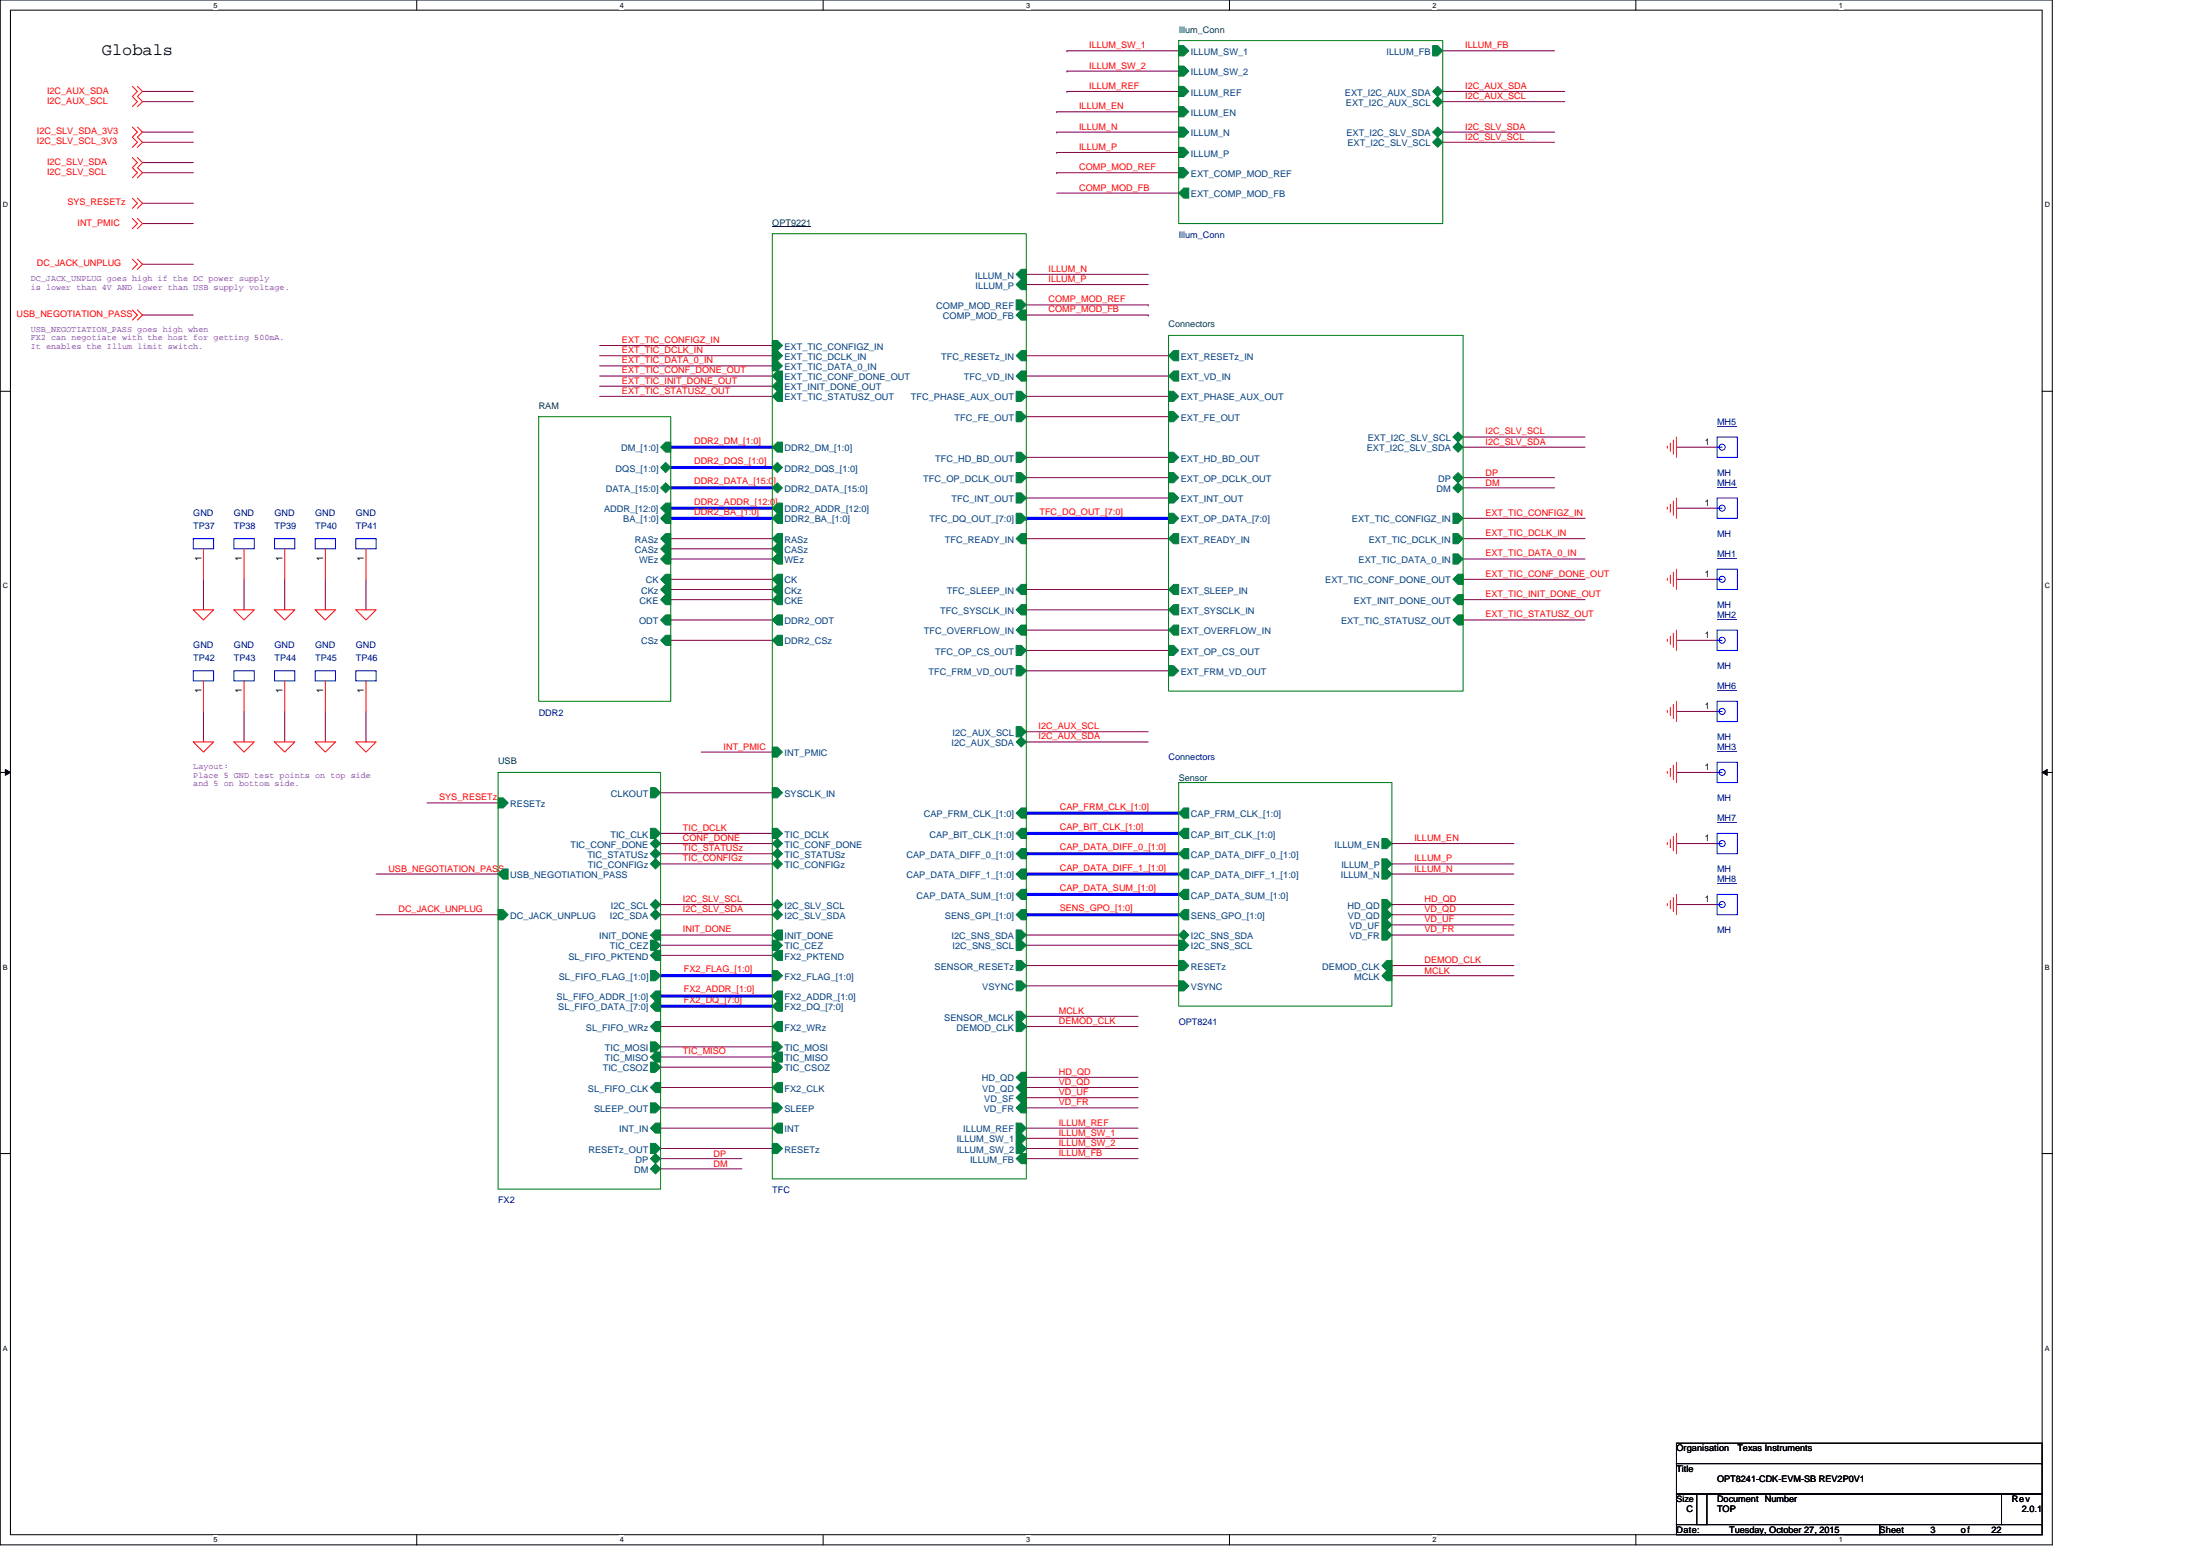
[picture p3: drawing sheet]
<svg xmlns="http://www.w3.org/2000/svg" width="297mm" height="210mm" viewBox="0 0 297 210" stroke-linecap="round" stroke-linejoin="round" font-family="sans-serif">
<path d="M0 0h277.1v208.5h-277.1zM1.4 1.4h274.3v205.7h-274.3z" fill="none" stroke="#000" stroke-width=".14"/>
<g fill="#fff">
<path d="M28.8 .1h.6v1.1h-.6z"/>
<path d="M28.8 207.2h.6v1.1h-.6z"/>
</g>
<path d="M56.3 0v1.4M56.3 207.1v1.4" fill="none" stroke="#000" stroke-width=".14"/>
<g fill="#fff">
<path d="M83.7 .1h.6v1.1h-.6z"/>
<path d="M83.7 207.2h.6v1.1h-.6z"/>
</g>
<path d="M111.1 0v1.4M111.1 207.1v1.4" fill="none" stroke="#000" stroke-width=".14"/>
<g fill="#fff">
<path d="M138.6 .1h.5v1.1h-.5z"/>
<path d="M138.6 207.2h.5v1.1h-.5z"/>
</g>
<path d="M166 0v1.4M166 207.1v1.4" fill="none" stroke="#000" stroke-width=".14"/>
<g fill="#fff">
<path d="M193.4 .1h.6v1.1h-.6z"/>
<path d="M193.4 207.2h.6v1.1h-.6z"/>
</g>
<path d="M220.9 0v1.4M220.9 207.1v1.4" fill="none" stroke="#000" stroke-width=".14"/>
<g fill="#fff">
<path d="M248.3 .1h.5v1.1h-.5z"/>
<path d="M248.3 207.2h.5v1.1h-.5z"/>
<path d="M.4 27.1h.7v1.1h-.7z"/>
<path d="M276.1 27.1h.7v1.1h-.7z"/>
<path d="M.4 78.5h.7v1.1h-.7z"/>
<path d="M276.1 78.5h.7v1.1h-.7z"/>
</g>
<path d="M0 52.8h1.4M275.7 52.8h1.4" fill="none" stroke="#000" stroke-width=".14"/>
<g fill="#fff">
<path d="M.4 130h.6v1.1h-.6z"/>
<path d="M276.1 130h.6v1.1h-.6z"/>
</g>
<path d="M0 104.2h1.4M275.7 104.2h1.4" fill="none" stroke="#000" stroke-width=".14"/>
<path d="M.7 103.8l.7 .4-.7 .4zM275.7 104.2l.7-.4v.8z" fill="#000" stroke="#000" stroke-width=".14"/>
<g fill="#fff">
<path d="M.4 181.4h.6v1.1h-.6z"/>
<path d="M276.1 181.4h.6v1.1h-.6z"/>
</g>
<path d="M0 155.7h1.4M275.7 155.7h1.4" fill="none" stroke="#000" stroke-width=".14"/>
<path d="M90.6 68.6h13.7M90.6 69.9h13.7M90.6 63.1h13.7M90.6 60.3h13.7M90.6 65.8h13.7M89.2 135.8h15.1M89.2 134.4h15.1M89.2 131.7h15.1M138.6 123.4h20.5" fill="none" stroke="#00f" stroke-width=".41"/>
<g fill="none" stroke="#800040" stroke-width=".14">
<path d="M19.2 17.8h6.9M19.2 19.2h6.9M19.2 12.3h6.9M19.2 13.7h6.9M19.2 27.4h6.9M19.2 30.2h6.9M90.6 79.6h13.7M90.6 78.2h13.7M90.6 75.4h13.7M90.6 74.1h13.7M90.6 72.7h13.7M90.6 83.7h13.7"/>
<path d="M90.6 80.9h13.7M90.6 86.4h13.7M138.6 98.7h.1M138.6 98.7h16.4M57.6 108.4h9.6M89.2 116.6h15.1M89.2 115.2h15.1M89.2 113.8h15.1M89.2 112.5h15.1M89.2 107h15.1M94.7 101.5h9.6M138.6 100.1h.1"/>
<path d="M138.6 100.1h16.4M187.9 118h16.5M187.9 113.8h16.5M187.9 116.6h16.5M89.2 138.5h15.1M89.2 128.9h15.1M89.2 122.1h15.1M89.2 123.4h15.1M138.6 126.2h.1M138.6 127.6h.1M138.6 130.3h.1M138.6 137.2h.1"/>
<path d="M138.6 138.5h.1M138.6 133h.1M138.6 126.2h20.5M138.6 127.6h20.5M138.6 130.3h20.5M138.6 133h20.5M138.6 137.2h15.1M138.6 138.5h15.1M187.9 123.4h16.5M187.9 124.8h16.5M187.9 126.2h16.5M187.9 122.1h16.5"/>
<path d="M187.9 131.7h16.5M187.9 130.3h16.5M89.2 155h15.1M138.6 146.8h.1M138.6 148.1h.1M138.6 149.5h.1M138.6 145.4h.1M138.6 146.8h15.1M138.6 148.1h15.1M138.6 149.5h15.1M138.6 145.4h15.1"/>
</g>
<circle cx="138.6" cy="123.4" r=".2" fill="#00f"/>
<path d="M138.6 120.7h20.5" fill="none" stroke="#00f" stroke-width=".41"/>
<circle cx="138.6" cy="120.7" r=".2" fill="#00f"/>
<path d="M138.6 118h20.5" fill="none" stroke="#00f" stroke-width=".41"/>
<circle cx="138.6" cy="118" r=".2" fill="#00f"/>
<path d="M138.6 115.2h20.5" fill="none" stroke="#00f" stroke-width=".41"/>
<circle cx="138.6" cy="115.2" r=".2" fill="#00f"/>
<path d="M138.6 109.7h20.5" fill="none" stroke="#00f" stroke-width=".41"/>
<circle cx="138.6" cy="109.7" r=".2" fill="#00f"/>
<path d="M138.6 112.5h20.5" fill="none" stroke="#00f" stroke-width=".41"/>
<circle cx="138.6" cy="112.5" r=".2" fill="#00f"/>
<g fill="none" stroke="#800040" stroke-width=".14">
<path d="M138.6 48h.1M138.6 50.7h.1M138.6 53.5h.1M138.6 56.2h.1M138.6 48h19.2M138.6 50.7h19.2M138.6 53.5h19.2M138.6 56.2h19.2M138.6 61.7h.1M138.6 64.5h.1M138.6 67.2h.1M138.6 79.6h.1"/>
<path d="M138.6 72.7h.1M138.6 61.7h19.2M138.6 64.5h19.2M138.6 67.2h19.2M138.6 79.6h19.2M138.6 72.7h19.2M138.6 82.3h.1M138.6 85h.1M138.6 87.8h.1M138.6 90.5h.1M138.6 82.3h19.2M138.6 85h19.2"/>
<path d="M138.6 87.8h19.2M138.6 90.5h19.2M89.2 156.4h11M89.2 157.7h11"/>
</g>
<path d="M138.6 69.9h19.2" fill="none" stroke="#00f" stroke-width=".41"/>
<circle cx="138.6" cy="69.9" r=".2" fill="#00f"/>
<g fill="none" stroke="#800040" stroke-width=".14">
<path d="M142.7 17.8h.1M142.7 15.1h.1M142.7 17.8h16.4M142.7 15.1h16.4M144.1 6.9h15M144.1 9.6h15M144.1 12.3h15M144.1 6.9h.1M144.1 9.6h.1M144.1 12.3h.1M194.8 19.2h15.1M194.8 17.8h15.1"/>
<path d="M194.8 6.9h15.1M194.8 12.3h16.5M194.8 13.7h16.5M19.2 21.9h6.9M19.2 23.3h6.9M19.2 35.7h6.9M138.6 38.4h.1M138.6 37h.1M138.6 38.4h16.4M138.6 37h16.4M142.7 20.6h.1M142.7 23.3h.1"/>
<path d="M142.7 26.1h16.4M142.7 20.6h16.4M142.7 23.3h16.4M159.1 26.1h.1M19.2 42.5h6.9M81 48h23.3M81 46.6h23.3M81 53.5h23.3M81 52.1h23.3M81 50.7h23.3M81 49.4h23.3M138.6 41.1h16.4"/>
<path d="M138.6 42.5h16.4M155 41.1h.1M155 42.5h.1M197.5 59h16.5M27.5 78.2v4.1M33 78.2v4.1M38.4 78.2v4.1M43.9 78.2v4.1M49.4 78.2v4.1M197.5 75.4h16.5M197.5 72.7h16.5M197.5 69.9h16.5"/>
<path d="M197.5 78.2h16.5M197.5 60.3h16.5M197.5 64.5h12.4M197.5 65.8h12.4M226.4 60.3h5.4M226.4 68.6h5.4M226.4 78.2h5.4M27.5 96v4.1M33 96v4.1M38.4 96v4.1M43.9 96v4.1M49.4 96v4.1"/>
<path d="M197.5 83.7h16.5M197.5 80.9h16.5M226.4 86.4h5.4M226.4 96h5.4M50.8 118h16.4M226.4 104.2h5.4M226.4 113.8h5.4M50.8 123.4h16.4M89.2 127.6h15.1M89.2 126.2h15.1M226.4 122.1h5.4M89.2 152.2h15.1"/>
<path d="M89.2 149.5h15.1M89.2 146.8h15.1M89.2 141.3h15.1M89.2 142.6h15.1M89.2 144h15.1M138.6 152.2h.1M138.6 153.6h.1M138.6 155h.1M138.6 156.4h.1M138.6 152.2h15.1M138.6 153.6h15.1M138.6 155h15.1"/>
<path d="M138.6 156.4h15.1"/>
</g>
<g fill="none" stroke="#f00" stroke-width=".14">
<path d="M17.9 11.7l.7 .6-.7 .7 .7 .7-.7 .7M17.9 17.1l.7 .7-.7 .7 .7 .7-.7 .7M18.6 11.7l.6 .6-.6 .7 .6 .7-.6 .7M18.6 17.1l.6 .7-.6 .7 .6 .7-.6 .7M17.9 26.7l.7 .7-.7 .7M17.9 29.5l.7 .7-.7 .7M17.9 35l.7 .7-.7 .6M17.9 21.3l.7 .6-.7 .7 .7 .7-.7 .7M18.6 26.7l.6 .7-.6 .7M18.6 29.5l.6 .7-.6 .7M18.6 35l.6 .7-.6 .6M18.6 21.3l.6 .6-.6 .7 .6 .7-.6 .7"/>
<path d="M17.9 41.8l.7 .7-.7 .7M18.6 41.8l.6 .7-.6 .7M225.5 59.8v1.1M225.9 59.4v1.9M226.4 59v2.7M27.5 74.1v4.1M33 74.1v4.1M38.4 74.1v4.1M43.9 74.1v4.1M49.4 74.1v4.1M225.1 60.2v.3M225.1 68.4v.3"/>
<path d="M225.1 78v.3M225.5 68v1.1M225.5 77.6v1.1M225.9 67.6v1.9M225.9 77.2v1.9M226.4 67.2v2.7M226.4 76.8v2.8M231.8 78.2h.1M231.8 60.3h.1M231.8 68.6h.1M26.1 82.3h2.7l-1.3 1.4zM27.5 91.9v4.1"/>
<path d="M31.6 82.3h2.7l-1.3 1.4zM33 91.9v4.1M37.1 82.3h2.7l-1.4 1.4zM38.4 91.9v4.1M42.6 82.3h2.7l-1.4 1.4zM43.9 91.9v4.1M48 82.3h2.8l-1.4 1.4zM49.4 91.9v4.1M225.1 86.3v.2M225.1 95.9v.2M225.5 85.9v1.1M225.5 95.5v1.1"/>
<path d="M225.9 85.4v2M225.9 95.1v1.9M226.4 85v2.8M226.4 94.6v2.8M231.8 96h.1M231.8 86.4h.1M26.1 100.1h2.7l-1.3 1.4zM31.6 100.1h2.7l-1.3 1.4zM37.1 100.1h2.7l-1.4 1.4zM42.6 100.1h2.7l-1.4 1.4zM48 100.1h2.8l-1.4 1.4zM225.1 104.1v.3"/>
<path d="M225.1 113.7v.3M225.5 103.7v1.1M225.5 113.3v1.1M225.9 103.3v1.9M225.9 112.9v1.9M226.4 102.9v2.7M226.4 112.5v2.7M231.8 104.2h.1M231.8 113.8h.1M225.1 121.9v.3M225.5 121.5v1.1M225.9 121.1v1.9"/>
<path d="M226.4 120.7v2.7M231.8 122.1h.1"/>
</g>
<path d="M226.4 194.8h49.3v2.7h-49.3zM226.4 197.5h49.3v4.1h-49.3zM226.4 205.7h27.4v1.4h-27.4zM226.4 201.6h4.1v4.1h-4.1zM229.1 201.6h41.1v4.1h-41.1zM253.8 205.7h21.9v1.4h-21.9zM270.2 201.6h5.5v4.1h-5.5z" fill="none" stroke="#000" stroke-width=".14"/>
<g fill="none" stroke="#00f" stroke-width=".14">
<path d="M231.8 59h2.8v2.7h-2.8zM26.1 72.7h2.7v1.4h-2.7zM31.6 72.7h2.7v1.4h-2.7zM37.1 72.7h2.7v1.4h-2.7zM42.6 72.7h2.7v1.4h-2.7zM48 72.7h2.8v1.4h-2.8zM231.8 76.8h2.8v2.8h-2.8zM231.8 67.2h2.8v2.7h-2.8zM231.8 78.2h.7M231.8 60.3h.7M231.8 68.6h.7M26.1 90.5h2.7v1.4h-2.7z"/>
<path d="M31.6 90.5h2.7v1.4h-2.7zM37.1 90.5h2.7v1.4h-2.7zM42.6 90.5h2.7v1.4h-2.7zM48 90.5h2.8v1.4h-2.8zM231.8 94.6h2.8v2.8h-2.8zM231.8 85h2.8v2.8h-2.8zM231.8 96h.7M231.8 86.4h.7M231.8 102.9h2.8v2.7h-2.8zM231.8 112.5h2.8v2.7h-2.8zM231.8 104.2h.7M231.8 113.8h.7"/>
<path d="M231.8 120.7h2.8v2.7h-2.8zM231.8 122.1h.7"/>
<circle cx="232.5" cy="60.3" r=".41"/>
<circle cx="232.5" cy="78.2" r=".41"/>
<circle cx="232.5" cy="68.6" r=".41"/>
<circle cx="232.5" cy="96" r=".41"/>
<circle cx="232.5" cy="86.4" r=".41"/>
<circle cx="232.5" cy="113.8" r=".41"/>
<circle cx="232.5" cy="104.2" r=".41"/>
<circle cx="232.5" cy="122.1" r=".41"/>
</g>
<g fill="#008040" stroke="#008040" stroke-width=".14">
<path d="M157.8 50.7l.7-.6h.6v1.3h-.6z" fill-rule="evenodd"/>
<path d="M158.5 78.9h.6v1.3h-.6l-.7-.6z" fill-rule="evenodd"/>
<path d="M157.8 55.5h.7l.6 .7-.6 .7h-.7z" fill-rule="evenodd"/>
<path d="M157.8 61h.7l.6 .7-.6 .7h-.7z" fill-rule="evenodd"/>
<path d="M158.5 47.3h.6v1.4h-.6l-.7-.7z" fill-rule="evenodd"/>
<path d="M157.8 52.8h.7l.6 .7-.6 .7h-.7z" fill-rule="evenodd"/>
<path d="M157.8 66.5h.7l.6 .7-.6 .7h-.7z" fill-rule="evenodd"/>
<path d="M157.8 69.3h.7l.6 .6-.6 .7h-.7z" fill-rule="evenodd"/>
<path d="M157.8 87.1h.7l.6 .7-.6 .7h-.7z" fill-rule="evenodd"/>
<path d="M158.5 81.6h.6v1.4h-.6l-.7-.7z" fill-rule="evenodd"/>
<path d="M158.5 84.3h.6v1.4h-.6l-.7-.7z" fill-rule="evenodd"/>
<path d="M157.8 89.8h.7l.6 .7-.6 .7h-.7z" fill-rule="evenodd"/>
<path d="M158.5 72h.6v1.4h-.6l-.7-.7z" fill-rule="evenodd"/>
<path d="M196.2 59l.7-.7 .6 .7-.6 .7z" fill-rule="evenodd"/>
<path d="M196.2 60.3l.7-.6 .6 .6-.6 .7z" fill-rule="evenodd"/>
<path d="M196.2 65.8l.7-.6 .6 .6-.6 .7z" fill-rule="evenodd"/>
<path d="M196.2 64.5l.7-.7 .6 .7-.6 .7z" fill-rule="evenodd"/>
<path d="M196.2 74.7h.7l.6 .7-.6 .7h-.7z" fill-rule="evenodd"/>
<path d="M196.2 69.3h.7l.6 .6-.6 .7h-.7z" fill-rule="evenodd"/>
<path d="M196.2 72h.7l.6 .7-.6 .7h-.7z" fill-rule="evenodd"/>
<path d="M196.2 80.9l.7-.7h.6v1.4h-.6z" fill-rule="evenodd"/>
<path d="M196.2 78.2l.7-.7h.6v1.4h-.6z" fill-rule="evenodd"/>
<path d="M196.2 83.7l.7-.7h.6v1.3h-.6z" fill-rule="evenodd"/>
<path d="M157.8 63.8h.7l.6 .7-.6 .7h-.7z" fill-rule="evenodd"/>
<path d="M137.9 109h.7v1.4h-.7l-.7-.7z" fill-rule="evenodd"/>
<path d="M104.3 106.3h.7l.6 .7-.6 .7h-.7z" fill-rule="evenodd"/>
<path d="M104.3 138.5l.7-.7h.6v1.4h-.6z" fill-rule="evenodd"/>
<path d="M104.3 128.9l.7-.7h.6v1.4h-.6z" fill-rule="evenodd"/>
<path d="M104.3 135.8l.7-.7h.6v1.4h-.6z" fill-rule="evenodd"/>
<path d="M104.3 146.8l.7-.7h.6v1.3h-.6z" fill-rule="evenodd"/>
<path d="M104.3 74.1l.7-.7h.6v1.3h-.6z" fill-rule="evenodd"/>
<path d="M105 74.7h.6v1.4h-.6l-.7-.7z" fill-rule="evenodd"/>
<path d="M104.3 83.7l.7-.7h.6v1.3h-.6z" fill-rule="evenodd"/>
<path d="M104.3 72.7l.7-.7h.6v1.4h-.6z" fill-rule="evenodd"/>
<path d="M104.3 80.9l.7-.7h.6v1.4h-.6z" fill-rule="evenodd"/>
<path d="M104.3 69.9l.7-.6h.6v1.3h-.6z" fill-rule="evenodd"/>
<path d="M104.3 86.4l.7-.7h.6v1.4h-.6z" fill-rule="evenodd"/>
<path d="M104.3 63.1l.7-.7 .6 .7-.6 .7z" fill-rule="evenodd"/>
<path d="M104.3 60.3l.7-.6h.6v1.3h-.6z" fill-rule="evenodd"/>
<path d="M105 67.9h.6v1.4h-.6l-.7-.7z" fill-rule="evenodd"/>
<path d="M104.3 131h.7l.6 .7-.6 .7h-.7z" fill-rule="evenodd"/>
<path d="M104.3 148.8h.7l.6 .7-.6 .7h-.7z" fill-rule="evenodd"/>
<path d="M104.3 65.8l.7-.6 .6 .6-.6 .7z" fill-rule="evenodd"/>
<path d="M104.3 122.1l.7-.7 .6 .7-.6 .7z" fill-rule="evenodd"/>
<path d="M137.2 100.1l.7-.7 .7 .7-.7 .7z" fill-rule="evenodd"/>
<path d="M105 122.8l.6 .6-.6 .7-.7-.7z" fill-rule="evenodd"/>
<path d="M104.3 152.2l.7-.6h.6v1.3h-.6z" fill-rule="evenodd"/>
<path d="M137.2 98.1h.7l.7 .6-.7 .7h-.7z" fill-rule="evenodd"/>
<path d="M104.3 100.8h.7l.6 .7-.6 .7h-.7z" fill-rule="evenodd"/>
<path d="M104.3 115.2l.7-.7 .6 .7-.6 .7z" fill-rule="evenodd"/>
<path d="M104.3 113.8l.7-.6 .6 .6-.6 .7z" fill-rule="evenodd"/>
<path d="M105 115.9l.6 .7-.6 .7-.7-.7z" fill-rule="evenodd"/>
<path d="M104.3 111.8h.7l.6 .7-.6 .7h-.7z" fill-rule="evenodd"/>
<path d="M104.3 154.3h.7l.6 .7-.6 .7h-.7z" fill-rule="evenodd"/>
<path d="M104.3 134.4l.7-.7h.6v1.4h-.6z" fill-rule="evenodd"/>
<path d="M104.3 78.2l.7-.7h.6v1.4h-.6z" fill-rule="evenodd"/>
<path d="M104.3 79.6l.7-.7h.6v1.3h-.6z" fill-rule="evenodd"/>
<path d="M137.2 145.4l.7-.7h.7v1.4h-.7z" fill-rule="evenodd"/>
<path d="M137.2 125.5h.7l.7 .7-.7 .7h-.7z" fill-rule="evenodd"/>
<path d="M137.2 129.6h.7l.7 .7-.7 .7h-.7z" fill-rule="evenodd"/>
<path d="M137.2 120.7l.7-.7h.7v1.4h-.7z" fill-rule="evenodd"/>
<path d="M137.2 149.5l.7-.7h.7v1.4h-.7z" fill-rule="evenodd"/>
<path d="M137.2 136.5h.7l.7 .7-.7 .6h-.7z" fill-rule="evenodd"/>
<path d="M137.2 137.8h.7l.7 .7-.7 .7h-.7z" fill-rule="evenodd"/>
<path d="M137.2 132.4h.7l.7 .6-.7 .7h-.7z" fill-rule="evenodd"/>
<path d="M137.2 126.9h.7l.7 .7-.7 .6h-.7z" fill-rule="evenodd"/>
<path d="M137.2 146.8l.7-.7h.7v1.3h-.7z" fill-rule="evenodd"/>
<path d="M137.2 148.1l.7-.7h.7v1.4h-.7z" fill-rule="evenodd"/>
<path d="M137.9 122.8h.7v1.3h-.7l-.7-.7z" fill-rule="evenodd"/>
<path d="M137.2 112.5l.7-.7h.7v1.4h-.7z" fill-rule="evenodd"/>
<path d="M137.2 118l.7-.7h.7v1.3h-.7z" fill-rule="evenodd"/>
<path d="M137.2 115.2l.7-.7h.7v1.4h-.7z" fill-rule="evenodd"/>
<path d="M137.9 47.3h.7v1.4h-.7l-.7-.7z" fill-rule="evenodd"/>
<path d="M137.2 50.7l.7-.6h.7v1.3h-.7z" fill-rule="evenodd"/>
<path d="M137.2 52.8h.7l.7 .7-.7 .7h-.7z" fill-rule="evenodd"/>
<path d="M137.2 55.5h.7l.7 .7-.7 .7h-.7z" fill-rule="evenodd"/>
<path d="M137.2 87.1h.7l.7 .7-.7 .7h-.7z" fill-rule="evenodd"/>
<path d="M137.2 61h.7l.7 .7-.7 .7h-.7z" fill-rule="evenodd"/>
<path d="M137.2 72.7l.7-.7h.7v1.4h-.7z" fill-rule="evenodd"/>
<path d="M137.2 66.5h.7l.7 .7-.7 .7h-.7z" fill-rule="evenodd"/>
<path d="M137.2 69.3h.7l.7 .6-.7 .7h-.7z" fill-rule="evenodd"/>
<path d="M137.2 79.6l.7-.7h.7v1.3h-.7z" fill-rule="evenodd"/>
<path d="M137.9 81.6h.7v1.4h-.7l-.7-.7z" fill-rule="evenodd"/>
<path d="M137.2 85l.7-.7h.7v1.4h-.7z" fill-rule="evenodd"/>
<path d="M137.2 89.8h.7l.7 .7-.7 .7h-.7z" fill-rule="evenodd"/>
<path d="M104.3 126.9h.7l.6 .7-.6 .6h-.7z" fill-rule="evenodd"/>
<path d="M104.3 126.2l.7-.7h.6v1.4h-.6z" fill-rule="evenodd"/>
<path d="M137.2 152.9h.7l.7 .7-.7 .7h-.7z" fill-rule="evenodd"/>
<path d="M137.2 151.6h.7l.7 .6-.7 .7h-.7z" fill-rule="evenodd"/>
<path d="M137.2 154.3h.7l.7 .7-.7 .7h-.7z" fill-rule="evenodd"/>
<path d="M137.2 156.4l.7-.7h.7v1.3h-.7z" fill-rule="evenodd"/>
<path d="M104.3 142.6l.7-.6h.6v1.3h-.6z" fill-rule="evenodd"/>
<path d="M104.3 140.6h.7l.6 .7-.6 .7h-.7z" fill-rule="evenodd"/>
<path d="M104.3 143.3h.7l.6 .7-.6 .7h-.7z" fill-rule="evenodd"/>
<path d="M104.3 45.9h.7l.6 .7-.6 .7h-.7z" fill-rule="evenodd"/>
<path d="M104.3 48.7h.7l.6 .7-.6 .7h-.7z" fill-rule="evenodd"/>
<path d="M104.3 52.1l.7-.7h.6v1.4h-.6z" fill-rule="evenodd"/>
<path d="M104.3 47.3h.7l.6 .7-.6 .7h-.7z" fill-rule="evenodd"/>
<path d="M104.3 50.7l.7-.6h.6v1.3h-.6z" fill-rule="evenodd"/>
<path d="M104.3 53.5l.7-.7h.6v1.4h-.6z" fill-rule="evenodd"/>
<path d="M137.2 42.5l.7-.7h.7v1.4h-.7z" fill-rule="evenodd"/>
<path d="M137.2 40.5h.7l.7 .6-.7 .7h-.7z" fill-rule="evenodd"/>
<path d="M137.2 37l.7-.7h.7v1.4h-.7z" fill-rule="evenodd"/>
<path d="M137.2 38.4l.7-.7h.7v1.4h-.7z" fill-rule="evenodd"/>
<path d="M137.2 63.8h.7l.7 .7-.7 .7h-.7z" fill-rule="evenodd"/>
<path d="M193.4 19.2l.7-.7 .7 .7-.7 .7z" fill-rule="evenodd"/>
<path d="M159.1 6.2h.7l.7 .7-.7 .6h-.7z" fill-rule="evenodd"/>
<path d="M193.4 12.3l.7-.6 .7 .6-.7 .7z" fill-rule="evenodd"/>
<path d="M159.1 8.9h.7l.7 .7-.7 .7h-.7z" fill-rule="evenodd"/>
<path d="M159.1 11.7h.7l.7 .6-.7 .7h-.7z" fill-rule="evenodd"/>
<path d="M193.4 17.8l.7-.7 .7 .7-.7 .7z" fill-rule="evenodd"/>
<path d="M159.1 14.4h.7l.7 .7-.7 .7h-.7z" fill-rule="evenodd"/>
<path d="M159.1 17.1h.7l.7 .7-.7 .7h-.7z" fill-rule="evenodd"/>
<path d="M193.4 6.2h.7l.7 .7-.7 .6h-.7z" fill-rule="evenodd"/>
<path d="M159.1 19.9h.7l.7 .7-.7 .7h-.7z" fill-rule="evenodd"/>
<path d="M194.1 13l.7 .7-.7 .7-.7-.7z" fill-rule="evenodd"/>
<path d="M159.1 22.6h.7l.7 .7-.7 .7h-.7z" fill-rule="evenodd"/>
<path d="M159.1 26.1l.7-.7h.7v1.3h-.7z" fill-rule="evenodd"/>
<path d="M87.8 106.3h.7l.7 .7-.7 .7h-.7z" fill-rule="evenodd"/>
<path d="M87.8 135.8l.7-.7h.7v1.4h-.7z" fill-rule="evenodd"/>
<path d="M87.8 134.4l.7-.7h.7v1.4h-.7z" fill-rule="evenodd"/>
<path d="M87.8 128.9l.7-.7h.7v1.4h-.7z" fill-rule="evenodd"/>
<path d="M87.8 138.5l.7-.7h.7v1.4h-.7z" fill-rule="evenodd"/>
<path d="M87.8 122.1l.7-.7 .7 .7-.7 .7z" fill-rule="evenodd"/>
<path d="M88.5 122.8l.7 .6-.7 .7-.7-.7z" fill-rule="evenodd"/>
<path d="M87.8 146.8l.7-.7h.7v1.3h-.7z" fill-rule="evenodd"/>
<path d="M87.8 131h.7l.7 .7-.7 .7h-.7z" fill-rule="evenodd"/>
<path d="M67.2 107.7h.7l.7 .7-.7 .6h-.7z" fill-rule="evenodd"/>
<path d="M87.8 148.8h.7l.7 .7-.7 .7h-.7z" fill-rule="evenodd"/>
<path d="M87.8 152.2l.7-.6h.7v1.3h-.7z" fill-rule="evenodd"/>
<path d="M87.8 115.2l.7-.7 .7 .7-.7 .7z" fill-rule="evenodd"/>
<path d="M87.8 113.8l.7-.6 .7 .6-.7 .7z" fill-rule="evenodd"/>
<path d="M88.5 115.9l.7 .7-.7 .7-.7-.7z" fill-rule="evenodd"/>
<path d="M87.8 111.8h.7l.7 .7-.7 .7h-.7z" fill-rule="evenodd"/>
<path d="M87.8 154.3h.7l.7 .7-.7 .7h-.7z" fill-rule="evenodd"/>
<path d="M88.5 157l.7 .7-.7 .7-.7-.7z" fill-rule="evenodd"/>
<path d="M87.8 156.4l.7-.7 .7 .7-.7 .6z" fill-rule="evenodd"/>
<path d="M87.8 126.9h.7l.7 .7-.7 .6h-.7z" fill-rule="evenodd"/>
<path d="M87.8 126.2l.7-.7h.7v1.4h-.7z" fill-rule="evenodd"/>
<path d="M87.8 142.6l.7-.6h.7v1.3h-.7z" fill-rule="evenodd"/>
<path d="M87.8 140.6h.7l.7 .7-.7 .7h-.7z" fill-rule="evenodd"/>
<path d="M87.8 143.3h.7l.7 .7-.7 .7h-.7z" fill-rule="evenodd"/>
<path d="M67.2 122.8h.7l.7 .6-.7 .7h-.7z" fill-rule="evenodd"/>
<path d="M67.2 118l.7-.7h.7v1.3h-.7z" fill-rule="evenodd"/>
<path d="M159.1 118l.7-.7h.7v1.3h-.7z" fill-rule="evenodd"/>
<path d="M159.1 115.2l.7-.7h.7v1.4h-.7z" fill-rule="evenodd"/>
<path d="M159.1 120.7l.7-.7h.7v1.4h-.7z" fill-rule="evenodd"/>
<path d="M159.8 122.8h.7v1.3h-.7l-.7-.7z" fill-rule="evenodd"/>
<path d="M159.8 125.5l.7 .7-.7 .7-.7-.7z" fill-rule="evenodd"/>
<path d="M186.6 113.2h.7l.6 .6-.6 .7h-.7z" fill-rule="evenodd"/>
<path d="M186.6 131.7l.7-.7h.6v1.4h-.6z" fill-rule="evenodd"/>
<path d="M186.6 115.9h.7l.6 .7-.6 .7h-.7z" fill-rule="evenodd"/>
<path d="M187.3 129.6h.6v1.4h-.6l-.7-.7z" fill-rule="evenodd"/>
<path d="M159.1 129.6h.7l.7 .7-.7 .7h-.7z" fill-rule="evenodd"/>
<path d="M159.1 132.4h.7l.7 .6-.7 .7h-.7z" fill-rule="evenodd"/>
<path d="M159.8 109h.7v1.4h-.7l-.7-.7z" fill-rule="evenodd"/>
<path d="M159.1 126.9h.7l.7 .7-.7 .6h-.7z" fill-rule="evenodd"/>
<path d="M186.6 125.5h.7l.6 .7-.6 .7h-.7z" fill-rule="evenodd"/>
<path d="M186.6 124.1h.7l.6 .7-.6 .7h-.7z" fill-rule="evenodd"/>
<path d="M186.6 122.8h.7l.6 .6-.6 .7h-.7z" fill-rule="evenodd"/>
<path d="M186.6 121.4h.7l.6 .7-.6 .7h-.7z" fill-rule="evenodd"/>
<path d="M159.1 112.5l.7-.7h.7v1.4h-.7z" fill-rule="evenodd"/>
<path d="M186.6 117.3h.7l.6 .7-.6 .6h-.7z" fill-rule="evenodd"/>
<path d="M89.2 69.9l.7-.6h.7v1.3h-.7z" fill-rule="evenodd"/>
<path d="M89.2 72.7l.7-.7h.7v1.4h-.7z" fill-rule="evenodd"/>
<path d="M89.2 74.1l.7-.7h.7v1.3h-.7z" fill-rule="evenodd"/>
<path d="M89.9 74.7h.7v1.4h-.7l-.7-.7z" fill-rule="evenodd"/>
<path d="M89.2 80.9l.7-.7h.7v1.4h-.7z" fill-rule="evenodd"/>
<path d="M89.2 78.2l.7-.7h.7v1.4h-.7z" fill-rule="evenodd"/>
<path d="M89.2 83.7l.7-.7h.7v1.3h-.7z" fill-rule="evenodd"/>
<path d="M89.2 86.4l.7-.7h.7v1.4h-.7z" fill-rule="evenodd"/>
<path d="M89.2 60.3l.7-.6h.7v1.3h-.7z" fill-rule="evenodd"/>
<path d="M89.2 63.1l.7-.7 .7 .7-.7 .7z" fill-rule="evenodd"/>
<path d="M89.9 67.9h.7v1.4h-.7l-.7-.7z" fill-rule="evenodd"/>
<path d="M89.2 65.8l.7-.6 .7 .6-.7 .7z" fill-rule="evenodd"/>
<path d="M89.2 79.6l.7-.7h.7v1.3h-.7z" fill-rule="evenodd"/>
</g>
<path d="M159.1 5.5h35.7v24.7h-35.7zM104.3 31.5h34.3v127.6h-34.3zM72.7 56.2h17.9v38.4h-17.9zM157.8 45.3h39.7v48h-39.7zM67.2 104.2h22v56.3h-22zM159.1 105.6h28.8v30.2h-28.8z" fill="none" stroke="#008000" stroke-width=".14"/>
<path d="M104.3 30.6h5.2" fill="none" stroke="#004040" stroke-width=".14"/>
<path d="M231.8 57.5h2.6M231.8 75.3h2.6M231.8 65.7h2.6M231.8 93.2h2.6M231.8 83.6h2.6M231.8 119.2h2.6M231.8 101.4h2.6M231.8 111h2.6" fill="none" stroke="#000080" stroke-width=".14"/>
<text font-size="2.3" x="13.8" y="7.4">Globals</text>
<g font-size="1.2" fill="#004040">
<text x="159.1" y="4.4">Illum_Conn</text>
<text x="104.3" y="30.5">OPT9221</text>
<text x="157.8" y="44.2">Connectors</text>
<text x="72.7" y="55.1">RAM</text>
<text x="67.2" y="103.1">USB</text>
<text x="159.1" y="105.3">Sensor</text>
</g>
<g font-size="1.2" fill="#f00">
<text x="147.1" y="6.5">ILLUM_SW_1</text>
<text x="147.1" y="9.2">ILLUM_SW_2</text>
<text x="147.1" y="12">ILLUM_REF</text>
<text x="197.8" y="12">I2C_AUX_SDA</text>
<text x="197.8" y="6.5">ILLUM_FB</text>
<text x="6.3" y="12.6">I2C_AUX_SDA</text>
<text x="6.3" y="14">I2C_AUX_SCL</text>
<text x="145.7" y="17.5">ILLUM_N</text>
<text x="145.7" y="14.7">ILLUM_EN</text>
<text x="197.8" y="13.4">I2C_AUX_SCL</text>
<text x="197.8" y="17.5">I2C_SLV_SDA</text>
<text x="5" y="18.1">I2C_SLV_SDA_3V3</text>
<text x="5" y="19.5">I2C_SLV_SCL_3V3</text>
<text x="6.3" y="22.2">I2C_SLV_SDA</text>
<text x="6.3" y="23.6">I2C_SLV_SCL</text>
<text x="145.7" y="20.2">ILLUM_P</text>
<text x="145.7" y="23">COMP_MOD_REF</text>
<text x="197.8" y="18.9">I2C_SLV_SCL</text>
<text x="9.1" y="27.7">SYS_RESETz</text>
<text x="145.7" y="25.7">COMP_MOD_FB</text>
<text x="5" y="35.9">DC_JACK_UNPLUG</text>
<text x="10.5" y="30.5">INT_PMIC</text>
<text x="141.6" y="38.1">ILLUM_P</text>
<text x="141.6" y="40.8">COMP_MOD_REF</text>
<text x="141.6" y="36.7">ILLUM_N</text>
<text x="2.2" y="42.8">USB_NEGOTIATION_PASS</text>
<text x="84" y="47.7">EXT_TIC_DCLK_IN</text>
<text x="84" y="46.3">EXT_TIC_CONFIGZ_IN</text>
<text x="141.6" y="42.2">COMP_MOD_FB</text>
<text x="84" y="49">EXT_TIC_DATA_0_IN</text>
<text x="84" y="53.1">EXT_TIC_STATUSZ_OUT</text>
<text x="84" y="51.8">EXT_TIC_INIT_DONE_OUT</text>
<text x="84" y="50.4">EXT_TIC_CONF_DONE_OUT</text>
<text x="93.7" y="59.9">DDR2_DM_[1:0]</text>
<text x="200.6" y="58.6">I2C_SLV_SCL</text>
<text x="93.7" y="62.6">DDR2_DQS_[1:0]</text>
<text x="93.7" y="65.4">DDR2_DATA_[15:0]</text>
<text x="200.6" y="60">I2C_SLV_SDA</text>
<text x="200.6" y="64.2">DP</text>
<text x="200.6" y="65.6">DM</text>
<text x="93.7" y="68.1">DDR2_ADDR_[12:0]</text>
<text x="93.7" y="69.5">DDR2_BA_[1:0]</text>
<text x="140.3" y="69.5">TFC_DQ_OUT_[7:0]</text>
<text x="200.6" y="69.6">EXT_TIC_CONFIGZ_IN</text>
<text x="200.6" y="75.1">EXT_TIC_DATA_0_IN</text>
<text x="200.6" y="72.3">EXT_TIC_DCLK_IN</text>
<text x="200.6" y="77.8">EXT_TIC_CONF_DONE_OUT</text>
<text x="200.6" y="83.3">EXT_TIC_STATUSZ_OUT</text>
<text x="200.6" y="80.6">EXT_TIC_INIT_DONE_OUT</text>
<text x="97.7" y="101.1">INT_PMIC</text>
<text x="140.2" y="98.4">I2C_AUX_SCL</text>
<text x="140.2" y="99.8">I2C_AUX_SDA</text>
<text x="59.3" y="108">SYS_RESETz</text>
<text x="92.2" y="113.5">CONF_DONE</text>
<text x="92.2" y="112.1">TIC_DCLK</text>
<text x="143.1" y="109.2">CAP_FRM_CLK_[1:0]</text>
<text x="143.1" y="112">CAP_BIT_CLK_[1:0]</text>
<text x="191" y="113.5">ILLUM_EN</text>
<text x="52.4" y="117.6">USB_NEGOTIATION_PASS</text>
<text x="92.2" y="116.2">TIC_CONFIGz</text>
<text x="92.2" y="114.9">TIC_STATUSz</text>
<text x="143.1" y="117.5">CAP_DATA_DIFF_1_[1:0]</text>
<text x="143.1" y="114.7">CAP_DATA_DIFF_0_[1:0]</text>
<text x="191" y="117.6">ILLUM_N</text>
<text x="191" y="116.2">ILLUM_P</text>
<text x="53.8" y="123.1">DC_JACK_UNPLUG</text>
<text x="92.2" y="121.7">I2C_SLV_SCL</text>
<text x="92.2" y="123.1">I2C_SLV_SDA</text>
<text x="92.2" y="125.8">INIT_DONE</text>
<text x="143.1" y="123">SENS_GPO_[1:0]</text>
<text x="143.1" y="120.2">CAP_DATA_SUM_[1:0]</text>
<text x="192.3" y="123.1">VD_QD</text>
<text x="192.3" y="124.5">VD_UF</text>
<text x="192.3" y="125.8">VD_FR</text>
<text x="192.3" y="121.7">HD_QD</text>
<text x="92.3" y="131.2">FX2_FLAG_[1:0]</text>
<text x="192.3" y="131.4">MCLK</text>
<text x="192.3" y="130">DEMOD_CLK</text>
<text x="92.3" y="135.3">FX2_DQ_[7:0]</text>
<text x="92.3" y="133.9">FX2_ADDR_[1:0]</text>
<text x="143" y="136.9">MCLK</text>
<text x="92.2" y="142.3">TIC_MISO</text>
<text x="143" y="138.2">DEMOD_CLK</text>
<text x="143" y="146.4">VD_QD</text>
<text x="143" y="147.8">VD_UF</text>
<text x="143" y="149.2">VD_FR</text>
<text x="143" y="145">HD_QD</text>
<text x="143" y="151.9">ILLUM_REF</text>
<text x="143" y="153.3">ILLUM_SW_1</text>
<text x="143" y="154.6">ILLUM_SW_2</text>
<text x="96.3" y="156.1">DP</text>
<text x="96.3" y="157.5">DM</text>
<text x="143" y="156">ILLUM_FB</text>
</g>
<g font-size="1.2" fill="#004080">
<text x="160.8" y="7.4">ILLUM_SW_1</text>
<text x="160.8" y="10.2">ILLUM_SW_2</text>
<text x="187.2" y="7.4">ILLUM_FB</text>
<text x="160.8" y="12.9">ILLUM_REF</text>
<text x="160.8" y="15.6">ILLUM_EN</text>
<text x="181.6" y="12.9">EXT_I2C_AUX_SDA</text>
<text x="181.7" y="14.3">EXT_I2C_AUX_SCL</text>
<text x="160.8" y="18.4">ILLUM_N</text>
<text x="160.8" y="21.1">ILLUM_P</text>
<text x="160.8" y="23.9">EXT_COMP_MOD_REF</text>
<text x="181.8" y="18.4">EXT_I2C_SLV_SDA</text>
<text x="181.9" y="19.8">EXT_I2C_SLV_SCL</text>
<text x="160.8" y="26.6">EXT_COMP_MOD_FB</text>
<text x="126.4" y="41.7">COMP_MOD_REF</text>
<text x="131.7" y="37.6">ILLUM_N</text>
<text x="131.7" y="39">ILLUM_P</text>
<text x="105.9" y="47.2">EXT_TIC_CONFIGZ_IN</text>
<text x="127.3" y="43.1">COMP_MOD_FB</text>
<text x="105.9" y="49.9">EXT_TIC_DATA_0_IN</text>
<text x="105.9" y="52.7">EXT_INIT_DONE_OUT</text>
<text x="105.9" y="48.6">EXT_TIC_DCLK_IN</text>
<text x="105.9" y="51.3">EXT_TIC_CONF_DONE_OUT</text>
<text x="127.1" y="48.6">TFC_RESETz_IN</text>
<text x="130.1" y="51.3">TFC_VD_IN</text>
<text x="159.4" y="51.3">EXT_VD_IN</text>
<text x="159.4" y="48.6">EXT_RESETz_IN</text>
<text x="105.9" y="54">EXT_TIC_STATUSZ_OUT</text>
<text x="123" y="54">TFC_PHASE_AUX_OUT</text>
<text x="128.9" y="56.8">TFC_FE_OUT</text>
<text x="159.4" y="56.8">EXT_FE_OUT</text>
<text x="159.4" y="54">EXT_PHASE_AUX_OUT</text>
<text x="184.7" y="59.5">EXT_I2C_SLV_SCL</text>
<text x="83.1" y="63.6">DQS_[1:0]</text>
<text x="83.9" y="60.9">DM_[1:0]</text>
<text x="105.9" y="63.6">DDR2_DQS_[1:0]</text>
<text x="105.9" y="60.9">DDR2_DM_[1:0]</text>
<text x="124.7" y="65">TFC_OP_DCLK_OUT</text>
<text x="126.2" y="62.3">TFC_HD_BD_OUT</text>
<text x="159.4" y="62.3">EXT_HD_BD_OUT</text>
<text x="159.4" y="65">EXT_OP_DCLK_OUT</text>
<text x="184.5" y="60.9">EXT_I2C_SLV_SDA</text>
<text x="194.2" y="65">DP</text>
<text x="81.6" y="69.1">ADDR_[12:0]</text>
<text x="81.8" y="66.4">DATA_[15:0]</text>
<text x="84.1" y="70.5">BA_[1:0]</text>
<text x="105.9" y="70.5">DDR2_BA_[1:0]</text>
<text x="105.9" y="69.1">DDR2_ADDR_[12:0]</text>
<text x="105.9" y="66.4">DDR2_DATA_[15:0]</text>
<text x="125.5" y="70.5">TFC_DQ_OUT_[7:0]</text>
<text x="128.5" y="67.8">TFC_INT_OUT</text>
<text x="159.4" y="67.8">EXT_INT_OUT</text>
<text x="159.4" y="70.5">EXT_OP_DATA_[7:0]</text>
<text x="182.5" y="70.5">EXT_TIC_CONFIGZ_IN</text>
<text x="194" y="66.4">DM</text>
<text x="85.7" y="73.3">RASz</text>
<text x="85.7" y="74.6">CASz</text>
<text x="86.3" y="76">WEz</text>
<text x="105.9" y="74.6">CASz</text>
<text x="105.9" y="76">WEz</text>
<text x="105.9" y="73.3">RASz</text>
<text x="127.6" y="73.3">TFC_READY_IN</text>
<text x="159.4" y="73.3">EXT_READY_IN</text>
<text x="183.4" y="76">EXT_TIC_DATA_0_IN</text>
<text x="184.8" y="73.3">EXT_TIC_DCLK_IN</text>
<text x="86.3" y="81.5">CKE</text>
<text x="86.6" y="80.1">CKz</text>
<text x="87.2" y="78.7">CK</text>
<text x="105.9" y="81.5">CKE</text>
<text x="105.9" y="78.7">CK</text>
<text x="105.9" y="80.1">CKz</text>
<text x="126.9" y="82.9">TFC_SYSCLK_IN</text>
<text x="127.8" y="80.1">TFC_SLEEP_IN</text>
<text x="159.4" y="80.1">EXT_SLEEP_IN</text>
<text x="159.4" y="82.9">EXT_SYSCLK_IN</text>
<text x="178.9" y="78.7">EXT_TIC_CONF_DONE_OUT</text>
<text x="182.8" y="81.5">EXT_INIT_DONE_OUT</text>
<text x="86.3" y="84.2">ODT</text>
<text x="86.6" y="87">CSz</text>
<text x="105.9" y="84.2">DDR2_ODT</text>
<text x="105.9" y="87">DDR2_CSz</text>
<text x="124.7" y="85.6">TFC_OVERFLOW_IN</text>
<text x="126.3" y="88.3">TFC_OP_CS_OUT</text>
<text x="159.4" y="88.3">EXT_OP_CS_OUT</text>
<text x="159.4" y="85.6">EXT_OVERFLOW_IN</text>
<text x="181.1" y="84.2">EXT_TIC_STATUSZ_OUT</text>
<text x="125.4" y="91.1">TFC_FRM_VD_OUT</text>
<text x="159.4" y="91.1">EXT_FRM_VD_OUT</text>
<text x="128.5" y="100.7">I2C_AUX_SDA</text>
<text x="128.6" y="99.3">I2C_AUX_SCL</text>
<text x="82.5" y="107.5">CLKOUT</text>
<text x="105.9" y="107.5">SYSCLK_IN</text>
<text x="105.9" y="102.1">INT_PMIC</text>
<text x="68.9" y="108.9">RESETz</text>
<text x="82.4" y="113">TIC_CLK</text>
<text x="105.9" y="113">TIC_DCLK</text>
<text x="124.7" y="110.3">CAP_FRM_CLK_[1:0]</text>
<text x="125.5" y="113">CAP_BIT_CLK_[1:0]</text>
<text x="160.8" y="110.3">CAP_FRM_CLK_[1:0]</text>
<text x="160.8" y="113">CAP_BIT_CLK_[1:0]</text>
<text x="68.9" y="118.5">USB_NEGOTIATION_PASS</text>
<text x="77" y="114.4">TIC_CONF_DONE</text>
<text x="79.3" y="115.8">TIC_STATUSz</text>
<text x="79.4" y="117.1">TIC_CONFIGz</text>
<text x="105.9" y="115.8">TIC_STATUSz</text>
<text x="105.9" y="114.4">TIC_CONF_DONE</text>
<text x="105.9" y="117.1">TIC_CONFIGz</text>
<text x="122.4" y="118.5">CAP_DATA_DIFF_1_[1:0]</text>
<text x="122.4" y="115.8">CAP_DATA_DIFF_0_[1:0]</text>
<text x="160.8" y="118.5">CAP_DATA_DIFF_1_[1:0]</text>
<text x="160.8" y="115.8">CAP_DATA_DIFF_0_[1:0]</text>
<text x="180.2" y="114.4">ILLUM_EN</text>
<text x="181" y="118.5">ILLUM_N</text>
<text x="181.1" y="117.1">ILLUM_P</text>
<text x="68.9" y="124">DC_JACK_UNPLUG</text>
<text x="82.3" y="124">I2C_SDA</text>
<text x="82.5" y="122.6">I2C_SCL</text>
<text x="105.9" y="122.6">I2C_SLV_SCL</text>
<text x="105.9" y="124">I2C_SLV_SDA</text>
<text x="123.8" y="121.3">CAP_DATA_SUM_[1:0]</text>
<text x="127.6" y="124">SENS_GPI_[1:0]</text>
<text x="160.8" y="121.3">CAP_DATA_SUM_[1:0]</text>
<text x="160.8" y="124">SENS_GPO_[1:0]</text>
<text x="181.9" y="122.6">HD_QD</text>
<text x="182" y="124">VD_QD</text>
<text x="182.2" y="125.4">VD_UF</text>
<text x="76.7" y="129.5">SL_FIFO_PKTEND</text>
<text x="80.9" y="126.7">INIT_DONE</text>
<text x="82.3" y="128.1">TIC_CEZ</text>
<text x="105.9" y="129.5">FX2_PKTEND</text>
<text x="105.9" y="128.1">TIC_CEZ</text>
<text x="105.9" y="126.7">INIT_DONE</text>
<text x="126.2" y="130.9">SENSOR_RESETz</text>
<text x="128.5" y="126.7">I2C_SNS_SDA</text>
<text x="128.6" y="128.1">I2C_SNS_SCL</text>
<text x="160.8" y="126.7">I2C_SNS_SDA</text>
<text x="160.8" y="130.9">RESETz</text>
<text x="160.8" y="128.1">I2C_SNS_SCL</text>
<text x="178.5" y="130.9">DEMOD_CLK</text>
<text x="182.2" y="126.7">VD_FR</text>
<text x="75.2" y="135">SL_FIFO_ADDR_[1:0]</text>
<text x="75.4" y="136.3">SL_FIFO_DATA_[7:0]</text>
<text x="75.4" y="132.2">SL_FIFO_FLAG_[1:0]</text>
<text x="105.9" y="136.3">FX2_DQ_[7:0]</text>
<text x="105.9" y="132.2">FX2_FLAG_[1:0]</text>
<text x="105.9" y="135">FX2_ADDR_[1:0]</text>
<text x="127.5" y="137.7">SENSOR_MCLK</text>
<text x="132.6" y="133.6">VSYNC</text>
<text x="160.8" y="133.6">VSYNC</text>
<text x="182.8" y="132.2">MCLK</text>
<text x="79.1" y="139.1">SL_FIFO_WRz</text>
<text x="81.7" y="143.2">TIC_MISO</text>
<text x="81.7" y="141.8">TIC_MOSI</text>
<text x="105.9" y="139.1">FX2_WRz</text>
<text x="105.9" y="143.2">TIC_MISO</text>
<text x="105.9" y="141.8">TIC_MOSI</text>
<text x="129.2" y="139.1">DEMOD_CLK</text>
<text x="79.4" y="147.3">SL_FIFO_CLK</text>
<text x="81.4" y="144.6">TIC_CSOZ</text>
<text x="105.9" y="147.3">FX2_CLK</text>
<text x="105.9" y="144.6">TIC_CSOZ</text>
<text x="132.6" y="145.9">HD_QD</text>
<text x="132.6" y="147.3">VD_QD</text>
<text x="132.9" y="148.7">VD_SF</text>
<text x="79.4" y="155.5">RESETz_OUT</text>
<text x="80.2" y="150.1">SLEEP_OUT</text>
<text x="83.6" y="152.8">INT_IN</text>
<text x="105.9" y="150.1">SLEEP</text>
<text x="105.9" y="152.8">INT</text>
<text x="105.9" y="155.5">RESETz</text>
<text x="129.2" y="154.2">ILLUM_SW_1</text>
<text x="129.2" y="155.5">ILLUM_SW_2</text>
<text x="130.1" y="152.8">ILLUM_REF</text>
<text x="132.8" y="150.1">VD_FR</text>
<text x="85.6" y="158.3">DM</text>
<text x="85.8" y="156.9">DP</text>
<text x="131" y="156.9">ILLUM_FB</text>
</g>
<g font-size="1.2" fill="#000080">
<text x="159.1" y="32.1">Illum_Conn</text>
<text x="231.8" y="57.3">MH5</text>
<text x="231.8" y="64.2">MH</text>
<text x="231.8" y="65.6">MH4</text>
<text x="26.1" y="71.3">TP37</text>
<text x="26.1" y="69.7">GND</text>
<text x="31.6" y="71.3">TP38</text>
<text x="31.6" y="69.7">GND</text>
<text x="37.1" y="71.3">TP39</text>
<text x="37.1" y="69.7">GND</text>
<text x="42.6" y="71.3">TP40</text>
<text x="42.6" y="69.7">GND</text>
<text x="48" y="71.3">TP41</text>
<text x="48" y="69.7">GND</text>
<text x="231.8" y="75.2">MH1</text>
<text x="231.8" y="72.4">MH</text>
<text x="231.8" y="83.4">MH2</text>
<text x="231.8" y="82">MH</text>
<text x="26.1" y="89.2">TP42</text>
<text x="26.1" y="87.5">GND</text>
<text x="31.6" y="89.2">TP43</text>
<text x="31.6" y="87.5">GND</text>
<text x="37.1" y="89.2">TP44</text>
<text x="37.1" y="87.5">GND</text>
<text x="42.6" y="89.2">TP45</text>
<text x="42.6" y="87.5">GND</text>
<text x="48" y="89.2">TP46</text>
<text x="48" y="87.5">GND</text>
<text x="231.8" y="93">MH6</text>
<text x="231.8" y="90.3">MH</text>
<text x="72.7" y="96.6">DDR2</text>
<text x="231.8" y="99.9">MH</text>
<text x="231.8" y="101.2">MH3</text>
<text x="157.8" y="102.6">Connectors</text>
<text x="231.8" y="108.1">MH</text>
<text x="231.8" y="110.8">MH7</text>
<text x="231.8" y="119.1">MH8</text>
<text x="231.8" y="117.7">MH</text>
<text x="231.8" y="125.9">MH</text>
<text x="159.1" y="138.3">OPT8241</text>
<text x="104.3" y="161">TFC</text>
<text x="67.2" y="162.4">FX2</text>
</g>
<g font-size="1.2">
<text x="230.2" y="60.1">1</text>
<text x="230.2" y="68.3">1</text>
<text x="27.2" y="75.7" transform="rotate(-90 27.2 75.7)">1</text>
<text x="32.7" y="75.7" transform="rotate(-90 32.7 75.7)">1</text>
<text x="38.2" y="75.7" transform="rotate(-90 38.2 75.7)">1</text>
<text x="43.6" y="75.7" transform="rotate(-90 43.6 75.7)">1</text>
<text x="49.1" y="75.7" transform="rotate(-90 49.1 75.7)">1</text>
<text x="230.2" y="77.9">1</text>
<text x="230.2" y="86.1">1</text>
<text x="27.2" y="93.5" transform="rotate(-90 27.2 93.5)">1</text>
<text x="32.7" y="93.5" transform="rotate(-90 32.7 93.5)">1</text>
<text x="38.2" y="93.5" transform="rotate(-90 38.2 93.5)">1</text>
<text x="43.6" y="93.5" transform="rotate(-90 43.6 93.5)">1</text>
<text x="49.1" y="93.5" transform="rotate(-90 49.1 93.5)">1</text>
<text x="230.2" y="95.7">1</text>
<text x="230.2" y="104">1</text>
<text x="230.2" y="113.6">1</text>
<text x="230.2" y="121.8">1</text>
<text x="226.4" y="195.9">Organisation</text>
<text x="234.6" y="195.9">Texas Instruments</text>
<text x="226.4" y="198.6">Title</text>
<text x="226.4" y="202.7">Size</text>
<text x="231.8" y="202.7">Document Number</text>
<text x="231.8" y="200">OPT8241-CDK-EVM-SB REV2P0V1</text>
<text x="271.6" y="202.7">Rev</text>
<text x="226.4" y="206.8">Date:</text>
<text x="227.7" y="204.1">C</text>
<text x="231.8" y="204.1">TOP</text>
<text x="233.5" y="206.8">Tuesday, October 27, 2015</text>
<text x="253.8" y="206.8">Sheet</text>
<text x="260.6" y="206.8">3</text>
<text x="264.8" y="206.8">of</text>
<text x="268.9" y="206.8">22</text>
<text x="273" y="204.1">2.0.1</text>
</g>
<g font-size="1.1" fill="#8000ff">
<text x="4.2" y="37.9">DC_JACK_UNPLUG goes high if the DC power supply</text>
<text x="4.2" y="39.1">is lower than 4V AND lower than USB supply voltage.</text>
<text x="4.2" y="44.8">USB_NEGOTIATION_PASS goes high when</text>
<text x="4.2" y="45.9">FX2 can negotiate with the host for getting 500mA.</text>
<text x="4.2" y="47.1">It enables the Illum limit switch.</text>
<text x="26.1" y="103.8">Layout:</text>
<text x="26.1" y="104.9">Place 5 GND test points on top side</text>
<text x="26.1" y="106.1">and 5 on bottom side.</text>
</g>
<g font-size="1">
<text x="28.8" y="1">5</text>
<text x="83.7" y="1">4</text>
<text x="138.6" y="1">3</text>
<text x="193.4" y="1">2</text>
<text x="248.3" y="1">1</text>
<text x=".4" y="28">D</text>
<text x="276.1" y="28">D</text>
<text x=".4" y="79.4">C</text>
<text x="276.1" y="79.4">C</text>
<text x=".4" y="130.8">B</text>
<text x="276.1" y="130.8">B</text>
<text x=".4" y="182.3">A</text>
<text x="276.1" y="182.3">A</text>
<text x="28.8" y="208.1">5</text>
<text x="83.7" y="208.1">4</text>
<text x="138.6" y="208.1">3</text>
<text x="193.4" y="208.1">2</text>
<text x="248.3" y="208.1">1</text>
</g>
</svg>
